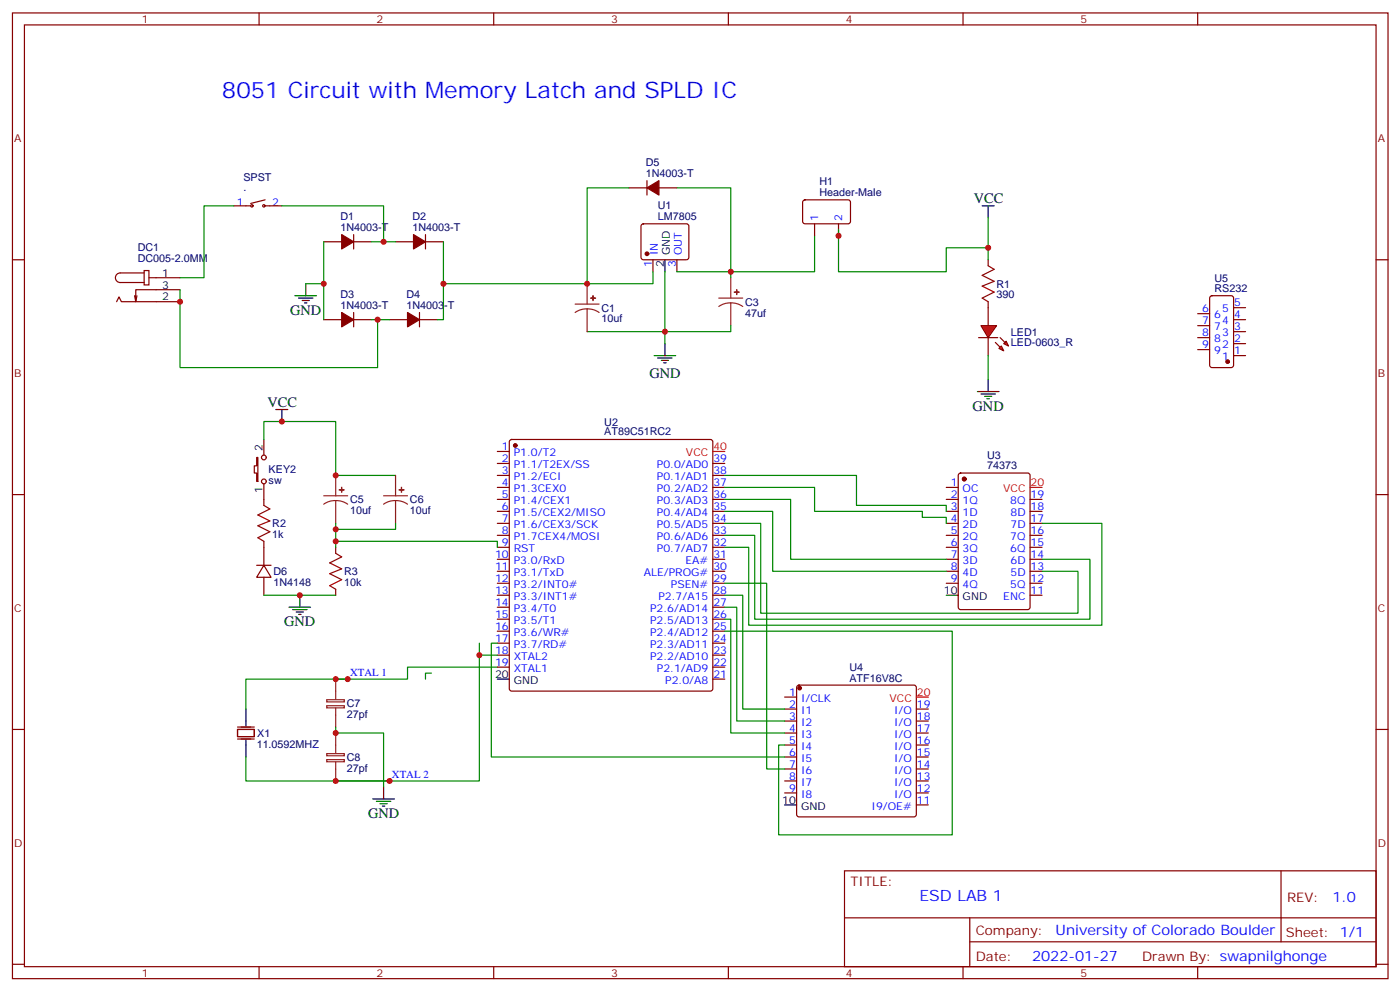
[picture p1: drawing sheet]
<svg xmlns="http://www.w3.org/2000/svg" width="413mm" height="292mm" viewBox="0 0 413 292" stroke-linecap="round" stroke-linejoin="round" font-family="sans-serif">
<g fill="none" stroke="#870000" stroke-width=".35">
<path d="M3.7 3.8h405.3v284.3h-405.3zM7.2 7.3h398.3v277.3h-398.3zM76.3 3.8v3.5M145.5 3.8v3.5M214.6 3.8v3.5M283.8 3.8v3.5M352.9 3.8v3.5M78.1 58.8l-4.2 1.1M185.3 55.3h5.3M190.6 53.2v4.2M194.2 55.3h5.3M236.7 59l.5-.2 13 .1 .4 .6-.1 6-.6 .4-13-.1-.4-.6v-5.7z"/>
<path d="M3.7 76.5h3.5M42.5 79.7h1.4v4.2h-1.4zM68.9 60.6h5M78.1 60.6h4.9M95.4 71.2h5.3M104.2 69.1v4.2M104.2 71.2h5.3M116.6 71.2h5.2M125.4 71.2h5.3M125.4 69.1v4.2M189.1 66.1l.5-.2h12.7l.5 .2 .2 .5-.1 9.5-.6 .4-13-.1-.4-.6v-9.2zM192.4 76.5v3.5"/>
<path d="M199.5 76.5v3.5M240 65.9v3.5M247.1 65.9v3.5M291.2 76.5v1.7M405.5 76.5h3.5M34.4 88.8l.7-1.4 .7 1.4h17.3M40.4 87.1l-.4 1.7M42.5 80.4h-7.1a1.41 1.41 0 0 0-1.4 1.4 1.41 1.41 0 0 0 1.4 1.4h7.1M43.9 81.8h9.2M53.1 85.3h-13.1v3.5l-.3-1.7M95.4 94.1h5.3M104.2 92v4.2"/>
<path d="M104.2 94.1h5.3M114.8 94.1h5.3M123.6 94.1h5.3M123.6 92v4.2M291.2 88.8v1.8M3.7 145.6h3.5M405.5 145.6h3.5M3.7 214.8h3.5M405.5 214.8h3.5M248.8 256.4h156.7v28.2h-156.7zM377.5 256.4v20.9M248.9 270.2h156.5"/>
<path d="M285.8 277.3h119.6M285.8 270.2v14.2M3.7 283.9h3.5M76.3 284.6v3.5M145.5 284.6v3.5M214.6 284.6v3.5M283.8 284.6v3.5M352.9 284.6v3.5M405.5 283.9h3.5"/>
<circle cx="74.2" cy="60.6" r=".35"/>
<circle cx="77.8" cy="60.6" r=".35"/>
</g>
<g fill="#870000" stroke="#870000" stroke-width=".35">
<path d="M100.7 69.1l3.5 2.1-3.5 2.1z"/>
<path d="M121.8 69.1l3.6 2.1-3.6 2.1z"/>
<path d="M100.7 92l3.5 2.1-3.5 2.1z"/>
<path d="M120.1 92l3.5 2.1-3.5 2.1z"/>
<path d="M190.6 55.3l3.6-2.1v4.2z"/>
<circle cx="190.6" cy="74.7" r=".53"/>
</g>
<g fill="none" stroke="#008700" stroke-width=".35">
<path d="M185.3 55.3h-12.3v28.2M199.5 55.3h15.8v24.7h24.7v-10.6M68.9 60.6h-8.8v21.2h-7M83 60.6h30v10.6M95.4 71.2v22.9M109.5 71.2h7.1M130.7 71.2v22.9h-1.8M291.2 64.1v12.4M53.1 85.3v22.9h58.2v-14.1M90.1 83.5h5.3M109.5 94.1h5.3M192.4 80v3.5h-61.7"/>
<path d="M195.9 80v21.2M199.5 80h15.8v1.8M215.3 95.9v1.7h-19.4"/>
</g>
<g fill="none" stroke="#000" stroke-width=".35">
<path d="M195.9 76.5v3.5M289.4 60.6h3.5M291.2 60.6v3.5M86.9 87.1h6.4M88 87.8h4.2M89 88.5h2.2M89.7 89.2h.8M90.1 83.5v3.6M192.8 104.7h6.3M193.8 105.4h4.2M194.9 106.1h2.1M195.6 106.8h.7"/>
<path d="M195.9 101.2v3.5"/>
</g>
<path d="M211.8 87.8h7.1M215.3 89.2l-1.8 .2-1.7 .8M215.3 89.2l1.9 .2 1.7 .8M215.3 81.8v6M215.3 89.2v6.7" fill="none" stroke="#8c2424" stroke-width=".35"/>
<g fill="#8c2424" stroke="#8c2424" stroke-width=".35">
<path d="M216.4 86h1.4z"/>
<path d="M217.1 85.3v1.4z"/>
</g>
<path d="M291.2 78.2l1.7 1.1-3.5 1.8 3.5 1.7-3.5 1.4 3.5 1.8-3.5 1.8 1.8 1" fill="none" stroke="#a10000" stroke-width=".35"/>
<g fill="#f00" stroke="#870000" stroke-width=".35">
<path d="M289.1 95.9h4.6l-2.5 3.5z"/>
<path d="M288.4 99.4h5.6z"/>
</g>
<g fill="#870000" stroke="#870000" stroke-width=".35">
<path d="M294.7 99.4l1.4 1.4z"/>
<path d="M293.3 100.8l1.4 1.4z"/>
</g>
<g fill="#f00" stroke="#870000" stroke-width=".35">
<path d="M295.8 101.2l.7-.7 .7 1.4z"/>
<path d="M295.1 101.9l.7 1.4-1.4-.7z"/>
</g>
<g fill="none" stroke="#870000" stroke-width=".35">
<path d="M291.2 90.6v5.3M291.2 99.4v5.3M352.9 92.4h3.5M352.9 95.9h3.5M352.9 99.4h3.5M356.7 87.3l.5-.2h5.6l.6 .4 .1 20-.5 .7h-5.8l-.7-.4-.1-20zM363.5 97.6h3.5M363.5 94.1h3.5M363.5 90.6h3.5M352.9 102.9h3.5M363.5 104.7h3.5M363.5 101.2h3.5"/>
<path d="M75.6 134.7h.4v7h-.4v-2.4h-.7v-2.1h.7zM77.8 129.4v4.6M146.5 132.9h3.6M146.5 136.5h3.6M146.5 140h3.6M150.3 129.6l.5-.2h58.5l.5 .2 .2 .5v72.7l-.2 .5-.5 .2h-58.5l-.5-.3-.2-.4v-72.7zM210 136.5h3.6M210 140h3.6M282.6 139.5l.5-.2h19.7l.7 .4v39.1l-.4 .6-20 .1-.7-.5v-39zM77.8 142.5v6.3M77.8 159.4v7M146.5 143.5h3.6"/>
<path d="M146.5 147h3.6M146.5 150.6h3.6M146.5 154.1h3.6M146.5 157.6h3.6M210 143.5h3.6M210 147h3.6M210 150.6h3.6M210 154.1h3.6M210 157.6h3.6M278.8 143.5h3.6M278.8 147h3.6M278.8 150.6h3.6"/>
<path d="M278.8 154.1h3.6M278.8 157.6h3.6M303.5 147h3.6M303.5 150.6h3.6M303.5 154.1h3.6M303.5 157.6h3.6M75.6 166.4h4.3M77.8 166.4l2.1 3.6h-4.3zM77.8 170v5.3M98.9 161.1v1.8M98.9 173.5v1.8M146.5 161.1h3.6"/>
<path d="M146.5 164.7h3.6M146.5 168.2h3.6M146.5 171.7h3.6M146.5 175.3h3.6M146.5 178.8h3.6M210 161.1h3.6M210 164.7h3.6M210 168.2h3.6M210 171.7h3.6M210 175.3h3.6M210 178.8h3.6M278.8 161.1h3.6"/>
<path d="M278.8 164.7h3.6M278.8 168.2h3.6M278.8 171.7h3.6M303.5 161.1h3.6M303.5 164.7h3.6M303.5 168.2h3.6M303.5 171.7h3.6M303.5 175.3h3.6M146.5 182.3h3.6M146.5 185.8h3.6M146.5 189.4h3.6M146.5 192.9h3.6"/>
<path d="M146.5 196.4h3.6M210 182.3h3.6M210 185.8h3.6M210 189.4h3.6M210 192.9h3.6M210 196.4h3.6M210 200h3.6M70 214.8h4.9v2.1h-4.9zM70 217.6h4.9M70 214.1h4.9M231.2 205.2h3.5M231.2 208.8h3.5"/>
<path d="M231.2 212.3h3.5M231.2 215.8h3.5M231.2 219.4h3.5M235 201.9l.4-.2h33.9l.5 .2 .2 .5v37.4l-.2 .5-.5 .2h-33.9l-.5-.2-.2-.5v-37.4zM270 208.8h3.5M270 212.3h3.5M270 215.8h3.5M270 219.4h3.5M231.2 222.9h3.5M231.2 226.4h3.5M231.2 229.9h3.5M231.2 233.5h3.5"/>
<path d="M270 222.9h3.5M270 226.4h3.5M270 229.9h3.5M270 233.5h3.5M270 237h3.5"/>
<circle cx="77.8" cy="134.7" r=".71"/>
<circle cx="77.8" cy="141.7" r=".71"/>
</g>
<g fill="none" stroke="#000" stroke-width=".35">
<path d="M288 115.3h6.4M289.1 116h4.2M290.1 116.7h2.1M290.8 117.4h.7M291.2 111.8v3.5M81.3 120.6h3.5M83 120.6v3.5M85.2 178.8h6.3M86.2 179.5h4.3M88.3 175.3v3.5M278.8 175.3h3.6M87.3 180.2h2.1"/>
<path d="M88 180.9h.7M146.5 200h3.6M72.5 208.8v4.9M72.5 217.9v5M109.9 235.2h6.3M110.9 235.9h4.2M112 236.6h2.1M112.7 237.3h.7M113 231.7v3.5M231.2 237h3.5"/>
</g>
<g fill="none" stroke="#008700" stroke-width=".35">
<path d="M247.1 67.7v12.3h31.7v-7h12.4M173 97.6h22.9M291.2 104.7v7.1M77.8 129.4v-5.3h21.1v15.9h17.7M213.6 140h38.8v8.8h26.4v1.8M98.9 154.1v1.8h17.7v-1.8M98.9 159.4h47.6v1.7M98.9 155.9v5.2M213.6 143.5h26.4v7.1h31.8v1.7h7v1.8M213.6 147h19.4v17.7h45.8M213.6 150.6h14.1v17.6h51.1M213.6 154.1h10.6v26.5h93.4v-12.4h-10.5"/>
<path d="M213.6 157.6h8.8v24.7h98.8v-17.6h-14.1M307.1 154.1h17.6v30h-104.1v-23h-7M77.8 175.3h21.1M213.6 175.3h5.3v33.5h12.3M213.6 178.8h3.5v33.5h14.1M213.6 171.7h12.3v54.7h5.3M98.9 200h3.5M127.1 198.2h-1.7v1.8M141.3 189.4v40.5h-68.8v-7M141.3 192.9h5.2M146.5 196.4h-26.4v3.6h-47.6v8.8M146.5 189.4h-1.7v33.5h86.4"/>
<path d="M213.6 182.3h1.7v33.5h15.9M213.6 185.8h67v60h-51.2v-26.4h1.8M98.9 214.1v1.7h14.1v15.9M98.9 229.9h15.9"/>
</g>
<path d="M77.8 148.8l1.7 1.1-3.5 1.7 3.5 1.8-3.5 1.4 3.5 1.8-3.5 1.7 1.8 1.1M98.9 162.9l1.8 1.1-3.5 1.7 3.5 1.8-3.5 1.4 3.5 1.8-3.5 1.7 1.7 1.1" fill="none" stroke="#a10000" stroke-width=".35"/>
<g fill="none" stroke="#8c2424" stroke-width=".35">
<path d="M169.5 89.5h7M173 90.9l-1.8 .3-1.7 .8M173 90.9l1.9 .3 1.6 .8M173 83.5v6M173 90.9v6.7M98.9 140v6M116.6 140v6M95.4 146h7M98.9 147.4l-1.8 .2-1.7 .8M98.9 147.4l1.9 .2 1.6 .8M98.9 147.4v6.7M113 146h7.1"/>
<path d="M116.6 147.4l-1.9 .2-1.7 .8M116.6 147.4l1.8 .2 1.7 .8M116.6 147.4v6.7M98.9 200v6M96.3 206h5.2v.7h-5.2zM96.3 207.8h5.2v.6h-5.2zM98.9 208.4v5.7M98.9 215.8v6M96.3 221.9h5.2v.6h-5.2zM96.3 223.7h5.2v.6h-5.2zM98.9 224.3v5.6"/>
</g>
<g fill="#8c2424" stroke="#8c2424" stroke-width=".35">
<path d="M100 144.2l1.4 .1z"/>
<path d="M100.6 143.5l.1 1.4z"/>
<path d="M117.6 144.2l1.4 .1z"/>
<path d="M118.3 143.5v1.4z"/>
<path d="M174.1 87.8h1.4z"/>
<path d="M174.7 87.1l.1 1.4z"/>
</g>
<path d="M102.1 200h.7M102.4 199.6v.7M114.4 229.9h.7M114.8 229.6v.7" fill="none" stroke="#000" stroke-width=".29"/>
<g fill="#870000" stroke="#870000" stroke-width=".35">
<circle cx="151.8" cy="131.2" r=".53"/>
<circle cx="284.1" cy="141" r=".53"/>
<circle cx="235.6" cy="202.6" r=".53"/>
<circle cx="361.7" cy="106.5" r=".53"/>
</g>
<path d="M210 132.9h3.6M303.5 143.5h3.6M270 205.2h3.5" fill="none" stroke="#f00" stroke-width=".35"/>
<g fill="#c00">
<circle cx="95.4" cy="83.5" r=".88"/>
<circle cx="113" cy="71.2" r=".88"/>
<circle cx="111.3" cy="94.1" r=".88"/>
<circle cx="53.1" cy="88.8" r=".88"/>
<circle cx="173" cy="83.5" r=".88"/>
<circle cx="130.7" cy="83.5" r=".88"/>
<circle cx="195.9" cy="97.6" r=".88"/>
<circle cx="215.3" cy="80" r=".88"/>
<circle cx="291.2" cy="73" r=".88"/>
<circle cx="247.1" cy="69.4" r=".88"/>
<circle cx="83" cy="124.1" r=".88"/>
<circle cx="88.3" cy="175.3" r=".88"/>
<circle cx="98.9" cy="140" r=".88"/>
<circle cx="98.9" cy="215.8" r=".88"/>
<circle cx="98.9" cy="200" r=".88"/>
<circle cx="98.9" cy="229.9" r=".88"/>
<circle cx="98.9" cy="155.9" r=".88"/>
<circle cx="98.9" cy="159.4" r=".88"/>
<circle cx="102.4" cy="200" r=".88"/>
<circle cx="114.8" cy="229.9" r=".88"/>
<circle cx="141.3" cy="192.9" r=".88"/>
</g>
<text font-size="6.7" fill="#00f" x="65.4" y="28.9">8051 Circuit with Memory Latch and SPLD IC</text>
<text font-size="4.6" fill="#00f" x="270.9" y="265.4">ESD LAB 1</text>
<g font-size="4.2">
<text x="286.9" y="59.9">VCC</text>
<text x="85.5" y="92.7">GND</text>
<text x="191.3" y="111.4">GND</text>
<text x="78.8" y="119.9">VCC</text>
<text x="286.6" y="120.9">GND</text>
<text x="83.7" y="184.4">GND</text>
<text x="108.4" y="240.9">GND</text>
</g>
<g font-size="4.2" fill="#00f">
<text x="392.6" y="265.7">1.0</text>
<text x="311" y="275.2">University of Colorado Boulder</text>
<text x="304.1" y="283">2022-01-27</text>
</g>
<g font-size="3.9" fill="#800">
<text x="250.6" y="261">TITLE:</text>
<text x="379.2" y="265.7">REV:</text>
<text x="287.5" y="275.2">Company:</text>
<text x="378.9" y="275.8">Sheet: 1/1</text>
<text x="287.5" y="282.9">Date:</text>
<text x="336.6" y="282.9">Drawn By: swapnilghonge</text>
</g>
<g font-size="3.2" fill="#800">
<text x="41.8" y="6.8">1</text>
<text x="110.9" y="6.8">2</text>
<text x="180.1" y="6.8">3</text>
<text x="249.2" y="6.8">4</text>
<text x="318.3" y="6.8">5</text>
<text x="4.2" y="41.9">A</text>
<text x="406" y="41.9">A</text>
<text x="4.2" y="111.1">B</text>
<text x="406" y="111.1">B</text>
<text x="4.2" y="180.2">C</text>
<text x="406" y="180.2">C</text>
<text x="4.2" y="249.3">D</text>
<text x="406" y="249.3">D</text>
<text x="41.8" y="287.6">1</text>
<text x="110.9" y="287.6">2</text>
<text x="180.1" y="287.6">3</text>
<text x="249.2" y="287.6">4</text>
<text x="318.3" y="287.6">5</text>
</g>
<g font-size="3.2" fill="#000080">
<text x="71.7" y="53.2">SPST</text>
<text x="190.3" y="52.1">1N4003-T</text>
<text x="190.3" y="49">D5</text>
<text x="71.7" y="56.3">.</text>
<text x="241.5" y="57.8">Header-Male</text>
<text x="241.5" y="54.6">H1</text>
<text x="100.3" y="64.8">D1</text>
<text x="121.5" y="64.8">D2</text>
<text x="193.8" y="64.8">LM7805</text>
<text x="193.8" y="61.7">U1</text>
<text x="100.3" y="68">1N4003-T</text>
<text x="121.5" y="68">1N4003-T</text>
<text x="40.6" y="77.2">DC005-2.0MM</text>
<text x="40.6" y="74">DC1</text>
<text x="357.9" y="82.9">U5</text>
<text x="100.3" y="87.8">D3</text>
<text x="119.7" y="87.8">D4</text>
<text x="219.6" y="90">C3</text>
<text x="293.7" y="87.7">390</text>
<text x="293.7" y="84.7">R1</text>
<text x="357.9" y="86">RS232</text>
<text x="100.3" y="90.9">1N4003-T</text>
<text x="119.7" y="90.9">1N4003-T</text>
<text x="177.2" y="94.9">10uf</text>
<text x="177.2" y="91.7">C1</text>
<text x="219.6" y="93.2">47uf</text>
<text x="297.9" y="101.8">LED-0603_R</text>
<text x="297.9" y="98.8">LED1</text>
<text x="178.1" y="125.3">U2</text>
<text x="178.1" y="128.2">AT89C51RC2</text>
<text x="290.9" y="135">U3</text>
<text x="79.2" y="142.5">sw</text>
<text x="79.2" y="139.3">KEY2</text>
<text x="290.9" y="138.2">74373</text>
<text x="103.2" y="148.2">C5</text>
<text x="120.8" y="148.2">C6</text>
<text x="80.2" y="155.2">R2</text>
<text x="103.2" y="151.3">10uf</text>
<text x="120.8" y="151.3">10uf</text>
<text x="80.2" y="158.4">1k</text>
<text x="80.6" y="172.5">1N4148</text>
<text x="80.6" y="169.4">D6</text>
<text x="101.4" y="172.5">10k</text>
<text x="101.4" y="169.3">R3</text>
<text x="250.3" y="197.5">U4</text>
<text x="250.3" y="200.7">ATF16V8C</text>
<text x="102.2" y="208.2">C7</text>
<text x="102.2" y="211.3">27pf</text>
<text x="75.6" y="220.2">11.0592MHZ</text>
<text x="75.8" y="217">X1</text>
<text x="102.2" y="227.2">27pf</text>
<text x="102.2" y="224">C8</text>
</g>
<g font-size="3.2" fill="#00f">
<text x="69.7" y="60.6">1</text>
<text x="80.2" y="60.6">2</text>
<text x="241.1" y="65.2" transform="rotate(-90 241.1 65.2)">1</text>
<text x="248.1" y="65.2" transform="rotate(-90 248.1 65.2)">2</text>
<text x="193.8" y="75.2" transform="rotate(-90 193.8 75.2)">IN</text>
<text x="200.9" y="75.2" transform="rotate(-90 200.9 75.2)">OUT</text>
<text x="192.1" y="78.7" transform="rotate(-90 192.1 78.7)">1</text>
<text x="199.1" y="78.7" transform="rotate(-90 199.1 78.7)">3</text>
<text x="354.3" y="92">6</text>
<text x="354.3" y="95.5">7</text>
<text x="357.8" y="93.8">6</text>
<text x="360.2" y="95.5">4</text>
<text x="360.2" y="92">5</text>
<text x="363.7" y="93.8">4</text>
<text x="363.7" y="90.2">5</text>
<text x="354.3" y="99.1">8</text>
<text x="357.8" y="97.3">7</text>
<text x="357.8" y="100.8">8</text>
<text x="360.2" y="99.1">3</text>
<text x="363.7" y="100.8">2</text>
<text x="363.7" y="97.3">3</text>
<text x="354.3" y="102.6">9</text>
<text x="357.8" y="104.4">9</text>
<text x="360.2" y="106.1">1</text>
<text x="360.2" y="102.6">2</text>
<text x="363.7" y="104.4">1</text>
<text x="147.9" y="132.6">1</text>
<text x="147.9" y="136.1">2</text>
<text x="151.4" y="134.3">P1.0/T2</text>
<text x="151.4" y="137.9">P1.1/T2EX/SS</text>
<text x="193.6" y="137.9">P0.0/AD0</text>
<text x="210.2" y="136.1">39</text>
<text x="147.9" y="139.6">3</text>
<text x="147.9" y="143.2">4</text>
<text x="151.4" y="141.4">P1.2/ECI</text>
<text x="193.6" y="141.4">P0.1/AD1</text>
<text x="210.2" y="143.2">37</text>
<text x="210.2" y="139.6">38</text>
<text x="280.2" y="143.2">1</text>
<text x="147.9" y="146.7">5</text>
<text x="151.4" y="144.9">P1.3CEX0</text>
<text x="151.4" y="148.4">P1.4/CEX1</text>
<text x="193.6" y="148.4">P0.3/AD3</text>
<text x="193.6" y="144.9">P0.2/AD2</text>
<text x="210.2" y="146.7">36</text>
<text x="280.2" y="146.7">2</text>
<text x="283.7" y="144.9">OC</text>
<text x="283.7" y="148.4">1Q</text>
<text x="297.7" y="148.4">8Q</text>
<text x="303.7" y="146.7">19</text>
<text x="147.9" y="150.2">6</text>
<text x="147.9" y="153.7">7</text>
<text x="151.4" y="152">P1.5/CEX2/MISO</text>
<text x="151.4" y="155.5">P1.6/CEX3/SCK</text>
<text x="193.6" y="155.5">P0.5/AD5</text>
<text x="193.6" y="152">P0.4/AD4</text>
<text x="210.2" y="153.7">34</text>
<text x="210.2" y="150.2">35</text>
<text x="280.2" y="150.2">3</text>
<text x="280.2" y="153.7">4</text>
<text x="283.7" y="152">1D</text>
<text x="283.7" y="155.5">2D</text>
<text x="297.8" y="155.5">7D</text>
<text x="297.8" y="152">8D</text>
<text x="303.7" y="153.7">17</text>
<text x="303.7" y="150.2">18</text>
<text x="147.9" y="157.3">8</text>
<text x="147.9" y="160.8">9</text>
<text x="151.4" y="159">P1.7CEX4/MOSI</text>
<text x="193.6" y="159">P0.6/AD6</text>
<text x="210.2" y="160.8">32</text>
<text x="210.2" y="157.3">33</text>
<text x="280.2" y="157.3">5</text>
<text x="280.2" y="160.8">6</text>
<text x="283.7" y="159">2Q</text>
<text x="297.7" y="159">7Q</text>
<text x="303.7" y="160.8">15</text>
<text x="303.7" y="157.3">16</text>
<text x="145.9" y="164.3">10</text>
<text x="145.9" y="167.9">11</text>
<text x="151.4" y="162.6">RST</text>
<text x="151.4" y="166.1">P3.0/RxD</text>
<text x="193.6" y="162.6">P0.7/AD7</text>
<text x="202" y="166.1">EA#</text>
<text x="210.2" y="167.9">30</text>
<text x="210.2" y="164.3">31</text>
<text x="280.2" y="164.3">7</text>
<text x="280.2" y="167.9">8</text>
<text x="283.7" y="162.6">3Q</text>
<text x="283.7" y="166.1">3D</text>
<text x="297.7" y="162.6">6Q</text>
<text x="297.8" y="166.1">6D</text>
<text x="303.7" y="167.9">13</text>
<text x="303.7" y="164.3">14</text>
<text x="145.9" y="171.4">12</text>
<text x="151.4" y="169.6">P3.1/TxD</text>
<text x="151.4" y="173.1">P3.2/INT0#</text>
<text x="189.7" y="169.6">ALE/PROG#</text>
<text x="197.7" y="173.1">PSEN#</text>
<text x="210.2" y="171.4">29</text>
<text x="280.2" y="171.4">9</text>
<text x="283.7" y="169.6">4D</text>
<text x="283.7" y="173.1">4Q</text>
<text x="297.7" y="173.1">5Q</text>
<text x="297.8" y="169.6">5D</text>
<text x="303.7" y="171.4">12</text>
<text x="145.9" y="174.9">13</text>
<text x="145.9" y="178.4">14</text>
<text x="151.4" y="176.7">P3.3/INT1#</text>
<text x="194" y="176.7">P2.7/A15</text>
<text x="210.2" y="178.4">27</text>
<text x="210.2" y="174.9">28</text>
<text x="295.6" y="176.7">ENC</text>
<text x="303.7" y="174.9">11</text>
<text x="145.9" y="182">15</text>
<text x="145.9" y="185.5">16</text>
<text x="151.4" y="180.2">P3.4/T0</text>
<text x="151.4" y="183.7">P3.5/T1</text>
<text x="191.6" y="183.7">P2.5/AD13</text>
<text x="191.6" y="180.2">P2.6/AD14</text>
<text x="210.2" y="185.5">25</text>
<text x="210.2" y="182">26</text>
<text x="145.9" y="189">17</text>
<text x="151.4" y="187.3">P3.6/WR#</text>
<text x="151.4" y="190.8">P3.7/RD#</text>
<text x="191.6" y="190.8">P2.3/AD11</text>
<text x="191.6" y="187.3">P2.4/AD12</text>
<text x="210.2" y="189">24</text>
<text x="145.9" y="192.5">18</text>
<text x="145.9" y="196.1">19</text>
<text x="151.4" y="194.3">XTAL2</text>
<text x="151.4" y="197.8">XTAL1</text>
<text x="191.6" y="194.3">P2.2/AD10</text>
<text x="193.6" y="197.8">P2.1/AD9</text>
<text x="210.2" y="196.1">22</text>
<text x="210.2" y="192.5">23</text>
<text x="103.2" y="199.1">XTAL 1</text>
<text x="196" y="201.4">P2.0/A8</text>
<text x="210.2" y="199.6">21</text>
<text x="232.5" y="204.9">1</text>
<text x="232.5" y="208.4">2</text>
<text x="236" y="206.7">I/CLK</text>
<text x="270.2" y="208.4">19</text>
<text x="232.5" y="211.9">3</text>
<text x="232.5" y="215.5">4</text>
<text x="236" y="210.2">I1</text>
<text x="236" y="213.7">I2</text>
<text x="263.4" y="213.7">I/O</text>
<text x="263.4" y="210.2">I/O</text>
<text x="270.2" y="215.5">17</text>
<text x="270.2" y="211.9">18</text>
<text x="232.5" y="219">5</text>
<text x="236" y="217.2">I3</text>
<text x="236" y="220.8">I4</text>
<text x="263.4" y="220.8">I/O</text>
<text x="263.4" y="217.2">I/O</text>
<text x="270.2" y="219">16</text>
<text x="232.5" y="222.5">6</text>
<text x="232.5" y="226.1">7</text>
<text x="236" y="224.3">I5</text>
<text x="236" y="227.8">I6</text>
<text x="263.4" y="227.8">I/O</text>
<text x="263.4" y="224.3">I/O</text>
<text x="270.2" y="226.1">14</text>
<text x="270.2" y="222.5">15</text>
<text x="115.5" y="229.1">XTAL 2</text>
<text x="232.5" y="229.6">8</text>
<text x="232.5" y="233.1">9</text>
<text x="236" y="231.4">I7</text>
<text x="263.4" y="231.4">I/O</text>
<text x="270.2" y="233.1">12</text>
<text x="270.2" y="229.6">13</text>
<text x="236" y="234.9">I8</text>
<text x="256.8" y="238.4">I9/OE#</text>
<text x="263.4" y="234.9">I/O</text>
<text x="270.2" y="236.6">11</text>
</g>
<g font-size="3.2">
<text x="197.3" y="75.2" transform="rotate(-90 197.3 75.2)">GND</text>
<text x="47.8" y="81.4">1</text>
<text x="195.6" y="78.7" transform="rotate(-90 195.6 78.7)">2</text>
<text x="47.8" y="84.9">3</text>
<text x="47.8" y="88.5">2</text>
<text x="77.4" y="132.9" transform="rotate(-90 77.4 132.9)">2</text>
<text x="77.4" y="145.2" transform="rotate(-90 77.4 145.2)">1</text>
<text x="278.2" y="174.9">10</text>
<text x="283.7" y="176.7">GND</text>
<text x="145.9" y="199.6">20</text>
<text x="151.4" y="201.4">GND</text>
<text x="230.5" y="236.6">10</text>
<text x="236" y="238.4">GND</text>
</g>
<g font-size="3.2" fill="#f00">
<text x="202.1" y="134.3">VCC</text>
<text x="210.2" y="132.6">40</text>
<text x="303.7" y="143.2">20</text>
<text x="295.6" y="144.9">VCC</text>
<text x="262.1" y="206.7">VCC</text>
<text x="270.2" y="204.9">20</text>
</g>
</svg>
